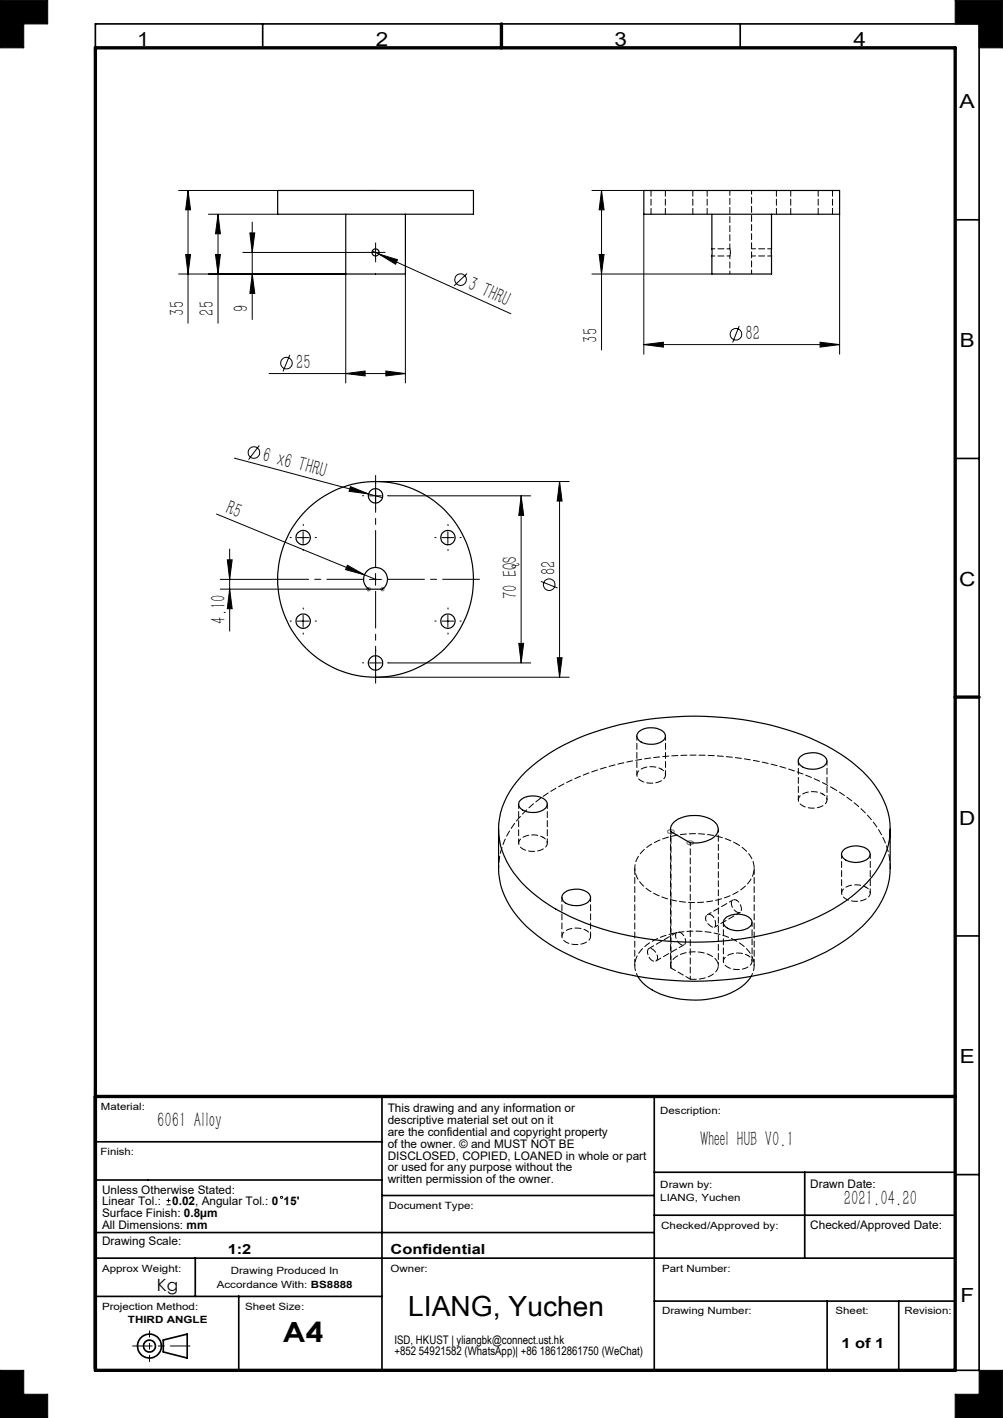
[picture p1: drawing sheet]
<svg xmlns="http://www.w3.org/2000/svg" width="210mm" height="297mm" viewBox="0 0 210 297" stroke-linecap="round" stroke-linejoin="round" font-family="sans-serif">
<g fill="none" stroke="#000" stroke-width=".35">
<path d="M20 10v-5h185v282h-5M55 5v5M155 5v5M200 46h5M200 96h5M200 196h5M20 239.1h60M80 229.7v57M137 229.7v57M20 258.2h117M20 247.2h60M80 250.4h57"/>
<path d="M137 254.5h63M137 245.5h63M168.5 245.5v18M200 246h5M20 271.5h60M20 263.5h180M40.9 263.5v8M50 271.5v15.2M137 272.5h63M173.2 272.5v14.5M188.2 272.5v14.5M34.2 280.7l5-1.3v5l-5-1.2z"/>
<circle cx="31.3" cy="281.9" r="1.25"/>
<circle cx="31.3" cy="281.9" r="2.5"/>
</g>
<path d="M27.8 281.9h12" fill="none" stroke="#000" stroke-width=".21" stroke-dasharray="30.5 1.3 1.3 1.3" stroke-dashoffset="26.4"/>
<path d="M31.3 278.7v6.5" fill="none" stroke="#000" stroke-width=".21" stroke-dasharray="30.5 1.3 1.3 1.3" stroke-dashoffset="29.2"/>
<g fill="none" stroke="#000" stroke-width=".21">
<path d="M0 0h10v5h-5v5h-5zM200 0h10v10h-5v-5h-5zM37.4 39.9h20.7M39.4 39.9l.5 4.1h-1zM39.4 39.9v27.8M123.9 39.9h10.9M125.9 39.9l.6 4.1h-1.1zM125.9 39.9v33.4M37.4 57.4h35v22.8M38.9 53.3h1l-.5 4.1zM43.6 44.9h14.5M45.1 53.3h1l-.5 4.1z"/>
<path d="M45.6 44.9v22.8M45.6 44.9l.5 4.1h-1zM50.8 52.9h25.8M52.3 48.8h1l-.5 4.1zM52.8 46.5v20.4M52.8 57.4l.5 4.1h-1zM77.4 52.9h2.5M77.9 52.6l1.4 .6M78.6 51.6v2.5M79.3 53.2l3.9 1.2-.4 .9zM79.3 53.2l27.7 12.5M84.9 57.4v22.8"/>
<path d="M97.8 57.3l-2.7 2.6M123.9 57.4h25.1M125.4 53.3h1.1l-.6 4.1zM134.8 44.9v29.3M175.8 44.9v29.3M56.3 78.2h28.6M60.7 74.3l-1.4 3.5M72.4 78.2l4-.5v1zM80.8 77.7l4.1 .5-4.1 .5zM134.8 72.2l4.1-.5v1zM134.8 72.2h41M154.8 68.3l-1.4 3.5"/>
<path d="M171.7 71.7l4.1 .5-4.1 .5zM49.1 96l28.1 7.5M54.3 93.3l-2.3 3M45.3 107.7l31 12.7M47.6 117.3h1l-.5 4.1zM48.1 115v17.2M62.2 112.6h2.5M63.5 111.4v2.4M72.7 118.4l3.6 2-3.9-1.1zM73.4 101.9l3.8 1.6-4.1-.6zM77.2 103.5l2.9 .7M77.4 103.9h2.5"/>
<path d="M78.6 102.6v2.5M78.6 100.9h40.6M81.4 103.9h29.7M92.5 112.6h2.5M93.8 111.4v2.4M109.1 103.9v34.9M109.1 103.9l.5 4h-1zM117.2 100.9l.5 4h-1zM117.2 100.9v40.9M46.1 123.4h31.1M46.1 121.4h10.8M48.1 123.4l.5 4.1h-1z"/>
<path d="M62.2 130.1h2.5M63.5 128.9v2.4M76.3 120.4l2.3 1M77.4 121.4h2.5M77.4 138.8h2.5M78.6 120.1v2.5M78.6 137.6v2.5M81.4 138.8h29.7M92.5 130.1h2.5M93.8 128.9v2.4M108.6 134.8h1l-.5 4zM113.2 121.8l3.5 1.4"/>
<path d="M116.7 137.8h1l-.5 4zM78.6 141.8h40.6M34.9 252.3h.8M34.9 251.5h.8M35.3 251v.9M0 287h5v5h5v5h-10zM205 287h5v10h-10v-5h5z"/>
<circle cx="96.4" cy="58.6" r="1.21"/>
<circle cx="60" cy="76.1" r="1.21"/>
<circle cx="154.1" cy="70" r="1.2"/>
<circle cx="53.2" cy="94.8" r="1.2"/>
<circle cx="115" cy="122.5" r="1.21"/>
<circle cx="58.9" cy="250.8" r=".22"/>
</g>
<path d="M20 10h180v277h-180zM105 5v5M200 146h5M20 229.7h180" fill="none" stroke="#000" stroke-width=".7"/>
<path d="M0 0v10h5v-5h5v-5zM0 287v10h10v-5h-5v-5zM205 287v5h-5v5h10v-10zM200 0v5h5v5h5v-10z" fill-rule="evenodd" fill="#000"/>
<g fill="none" stroke="#808080" stroke-width=".25">
<path d="M139.9 174a.77 .77 0 0 1 1.2 .3 .78 .78 0 0 1-1.3-.2zM143.9 176.4a.74 .74 0 0 1 .7-.3 .74 .74 0 0 1 .6 .5 .79 .79 0 0 1-1.4-.1z"/>
<circle cx="77.2" cy="123.4" r=".36"/>
<circle cx="80.1" cy="123.4" r=".34"/>
</g>
<g fill="none" stroke="#000" stroke-width=".21" stroke-dasharray="30.5 1.3 1.3 1.3">
<path d="M77.4 52.9h-.8M78.6 51.6v-.7M78.6 54.1v.8M79.9 52.9h.7M61 112.6h-.3M63.5 110.1v-.3M63.5 115.1v.2M66 112.6h.2M76.1 103.8h-.2M78.6 101.3v-.2M78.6 106.3v.3M81.1 103.8h.3"/>
<path d="M91.3 112.6h-.2M93.8 110.1v-.3M93.8 115.1v.2M96.3 112.6h.3M61 130.1h-.3M63.5 127.6v-.3M63.5 132.6v.2M66 130.1h.2M76.1 138.8h-.2M78.6 136.3v-.2M81.1 138.8h.3M91.3 130.1h-.2"/>
<path d="M93.8 127.6v-.3M93.8 132.6v.2M96.3 130.1h.3M78.6 141.3v.3"/>
</g>
<path d="M78.6 118.8v-19.2M76.1 121.3h-19.2M78.6 123.8v19.3M81.1 121.3h19.3" fill="none" stroke="#000" stroke-width=".21" stroke-dasharray="30.5 1.3 1.3 1.3" stroke-dashoffset="22.8"/>
<g fill="#000">
<path d="M79.3 53.2l3.9 1.2-.4 .9zM73.4 101.9l3.8 1.6-4.1-.6zM72.7 118.4l3.6 2-3.9-1.1z"/>
<path d="M38.9 53.3h1l-.5 4.1zM39.4 39.9l.5 4.1h-1zM45.1 53.3h1l-.5 4.1zM45.6 44.9l.5 4.1h-1zM48.1 123.4l.5 4.1h-1zM47.6 117.3h1l-.5 4.1zM125.4 53.3h1.1l-.6 4.1zM125.9 39.9l.6 4.1h-1.1z"/>
<path d="M52.3 48.8h1l-.5 4.1zM52.8 57.4l.5 4.1h-1zM117.2 100.9l.5 4h-1zM116.7 137.8h1l-.5 4zM109.1 103.9l.5 4h-1zM108.6 134.8h1l-.5 4z"/>
<path d="M80.8 77.7l4.1 .5-4.1 .5zM72.4 78.2l4-.5v1z"/>
<path d="M134.8 72.2l4.1-.5v1zM171.7 71.7l4.1 .5-4.1 .5z"/>
</g>
<g fill="none" stroke="#000" stroke-width=".25">
<path d="M58.1 39.9h41v5h-41zM134.8 39.9h41v5h-41zM72.4 44.9v12.5h12.5v-12.5M149 44.9v12.5h12.5v-12.5M76.8 119.7a2.49 2.49 0 0 1 3.7 0 2.49 2.49 0 0 1-.5 3.7h-2.8a2.47 2.47 0 0 1-.4-3.7zM133.7 153.3a4.2 4.2 0 0 1 5.4 .2 1.29 1.29 0 0 1-.8 2 4.3 4.3 0 0 1-4.7-.6 1.07 1.07 0 0 1 .1-1.6zM167.5 158.5a4.2 4.2 0 0 1 5.4 .2 1.48 1.48 0 0 1-1.3 2.2 3.8 3.8 0 0 1-4.4-1.1 1.09 1.09 0 0 1 .3-1.3zM104.4 173.7v8.2a17.6 17.6 0 0 0 6.9 13.1 46.1 46.1 0 0 0 22.2 9.5 65.3 65.3 0 0 0 37.9-4.4 29.3 29.3 0 0 0 12.6-10.3 14.8 14.8 0 0 0 2.4-7.9v-8.2M109 167.6a4.2 4.2 0 0 1 5.3 .1 1.33 1.33 0 0 1-.8 2.1 4.3 4.3 0 0 1-4.7-.6 1.12 1.12 0 0 1 .2-1.6zM110.2 161.5a41.3 41.3 0 0 1 17.6-9.2 67.3 67.3 0 0 1 42 2.4 30.4 30.4 0 0 1 14.2 11 14.6 14.6 0 0 1-.7 17 32.6 32.6 0 0 1-15.1 10.7 66.7 66.7 0 0 1-47.2-.7 30.3 30.3 0 0 1-14.2-11.1 14.7 14.7 0 0 1 1.5-18.1zM141.1 172.2a7.2 7.2 0 0 1 8.7 .1 1.9 1.9 0 0 1-.4 3.1 7.1 7.1 0 0 1-4.9 1.1l-4-2.3a1.8 1.8 0 0 1 .6-2zM176.6 178.1a4.1 4.1 0 0 1 5.3 .1 1.46 1.46 0 0 1-1.2 2.2 3.8 3.8 0 0 1-4.4-1.1 1.06 1.06 0 0 1 .3-1.2z"/>
<path d="M118 187.1a4.2 4.2 0 0 1 5.4 .2 1.48 1.48 0 0 1-1.3 2.2 4.2 4.2 0 0 1-4.2-.8 1.15 1.15 0 0 1 .1-1.6zM151.8 192.4a4 4 0 0 1 5.6 .4 1.54 1.54 0 0 1-1.5 1.9 3.9 3.9 0 0 1-4.4-1.1 1.15 1.15 0 0 1 .3-1.2zM133.5 204.5a11 11 0 0 0 7.8 4.6 18.6 18.6 0 0 0 14-2.5l1.2-1.1 .8-1"/>
<circle cx="78.6" cy="52.9" r=".75"/>
<circle cx="63.5" cy="112.6" r="1.5"/>
<circle cx="78.6" cy="103.8" r="1.5"/>
<circle cx="93.8" cy="112.6" r="1.5"/>
<circle cx="63.5" cy="130.1" r="1.51"/>
<circle cx="78.6" cy="121.3" r="20.5"/>
<circle cx="78.6" cy="138.9" r="1.51"/>
<circle cx="93.8" cy="130.1" r="1.51"/>
</g>
<g fill="none" stroke="#000" stroke-width=".21" stroke-dasharray="1.3 .6">
<path d="M136.3 39.9v5M145.1 39.9v5M162.6 39.9v5M171.3 39.9v5M139.3 44.9v-5M148.1 44.9v-5M152.9 52.9h.1M161.5 52.8v.2M165.6 44.9v-5M174.3 44.9v-5M132.9 181.8v20.4M144.5 205.1a6.1 6.1 0 0 0 5.6-1.9 2.12 2.12 0 0 0-1.2-3 7.5 7.5 0 0 0-7.8 .6 1.95 1.95 0 0 0-.6 1.9"/>
<path d="M157.9 202.2v-20.4"/>
</g>
<path d="M157.4 39.9v17.5M154.2 176.7a6.3 6.3 0 0 1 3.7 5.3 6.4 6.4 0 0 1-4.1 5.2 19.3 19.3 0 0 1-18-.7 5.2 5.2 0 0 1-2.6-6.1 9.4 9.4 0 0 1 6.5-5 19.8 19.8 0 0 1 14.5 1.3" fill="none" stroke="#000" stroke-width=".21" stroke-dasharray="1.3 .6" stroke-dashoffset=".5"/>
<g fill="none" stroke="#000" stroke-width=".21" stroke-dasharray="1.3 .6" stroke-dashoffset=".4">
<path d="M152.8 52.1l.1 .8M152.9 52.9l-.1 .7M157.4 53.6h4.2M161.6 52.1h-4.2M133.3 154.1v8.2M167.2 159.4v8.1M108.6 168.4v8.2M114.6 176.6v-8.2M139.3 162.3v-8.2M173.2 167.5v-8.1M176.2 178.9v8.2M117.7 187.9v8.2"/>
<path d="M123.7 196.1v-8.2M149.6 194.2l5.4-3.1M151.5 193.2v8.1M153.5 188.5l-5.4 3.1M182.2 187.1v-8.2M157.5 201.3v-8.1"/>
</g>
<g fill="none" stroke="#000" stroke-width=".21" stroke-dasharray="1.3 .6" stroke-dashoffset=".7">
<path d="M149.1 53.6h3.7M152.8 53.6v3.8M152.8 52.1h-3.7M113.7 175.4a4.2 4.2 0 0 0-5 .6 1.41 1.41 0 0 0 1.2 2 4.1 4.1 0 0 0 4.5-.9 1.28 1.28 0 0 0-.7-1.7M138.5 161.1a4.2 4.2 0 0 0-5 .7 1.41 1.41 0 0 0 1.1 1.9 4.1 4.1 0 0 0 4.6-.8 1.28 1.28 0 0 0-.7-1.8M172.3 166.3a4.2 4.2 0 0 0-5 .7 1.41 1.41 0 0 0 1.2 2 4.1 4.1 0 0 0 4.5-.9 1.28 1.28 0 0 0-.7-1.8M104.4 181.8a17.6 17.6 0 0 1 6.9-13.1 46.6 46.6 0 0 1 22.2-9.5 65.6 65.6 0 0 1 37.9 4.3l3 1.6M122.8 194.9a4.2 4.2 0 0 0-5 .7 1.41 1.41 0 0 0 1.2 1.9 4.1 4.1 0 0 0 4.5-.8 1.28 1.28 0 0 0-.7-1.8M135.6 199.3l.2-.6a1.65 1.65 0 0 1 1.9 1.7 .78 .78 0 0 1-.5 .9 .78 .78 0 0 1-1-.4l-.5-.8-.1-.8M141.4 196a.71 .71 0 0 1 .5-.8 .71 .71 0 0 1 .9 .3 1.68 1.68 0 0 1 .5 2.4 1.73 1.73 0 0 1-1.9-1.9M147.7 192.3a2.17 2.17 0 0 0 1.9 1.9 1.99 1.99 0 0 0-1-2.7 .78 .78 0 0 0-.9 .8M154.2 188.6a.8 .8 0 0 0-1 .1 .8 .8 0 0 0 0 1.1 1.56 1.56 0 0 0 1.8 1.3 1.96 1.96 0 0 0-.8-2.5"/>
<path d="M181.3 185.8a4.2 4.2 0 0 0-4.9 .7 1.41 1.41 0 0 0 1.1 2 4.1 4.1 0 0 0 4.6-.9 1.28 1.28 0 0 0-.8-1.8M156.6 200.1a4.2 4.2 0 0 0-5 .7 1.41 1.41 0 0 0 1.2 2 4.1 4.1 0 0 0 4.5-.9 1.28 1.28 0 0 0-.7-1.8"/>
</g>
<path d="M152.8 39.9v12.2M140.5 202.7l4 2.4" fill="none" stroke="#000" stroke-width=".21" stroke-dasharray="1.3 .6" stroke-dashoffset=".2"/>
<path d="M174.4 165.1a23.8 23.8 0 0 1 11.2 12.1 14.1 14.1 0 0 1 .8 4.6" fill="none" stroke="#000" stroke-width=".21" stroke-dasharray="1.3 .6" stroke-dashoffset=".3"/>
<path d="M140.4 173.7v28.5M140.5 174.2v28.5M144.5 176.5v28.6M150.4 202.2v-28.5M157.3 204.5a4.8 4.8 0 0 0-1.6-6.4 18.3 18.3 0 0 0-15-2.6 10.8 10.8 0 0 0-7.3 4.7 4.4 4.4 0 0 0 .1 4.3" fill="none" stroke="#000" stroke-width=".21" stroke-dasharray="1.3 .6" stroke-dashoffset=".6"/>
<path d="M141.8 195.3l-6 3.4M137.3 201.3l6-3.4" fill="none" stroke="#000" stroke-width=".21" stroke-dasharray="1.3 .6" stroke-dashoffset=".1"/>
<g font-size="5.8">
<text x="85.5" y="275.6">LIANG, Yuchen</text>
<text x="59.2" y="281.2">A4</text>
</g>
<g font-size="4.4">
<text x="52" y="65.4" transform="rotate(-90 52 65.4)">9</text>
<text x="97.7" y="60.6" transform="rotate(24 97.7 60.6)">3 THRU</text>
<text x="38.5" y="66.1" transform="rotate(-90 38.5 66.1)">35</text>
<text x="44.8" y="66.1" transform="rotate(-90 44.8 66.1)">25</text>
<text x="125.1" y="71.7" transform="rotate(-90 125.1 71.7)">35</text>
<text x="156.1" y="71.3">82</text>
<text x="62" y="77.3">25</text>
<text x="54.8" y="96.6" transform="rotate(15 54.8 96.6)">6 x6 THRU</text>
<text x="47.1" y="107.4" transform="rotate(22 47.1 107.4)">R5</text>
<text x="108.3" y="125.5" transform="rotate(-90 108.3 125.5)">70 EQS</text>
<text x="116.3" y="120.4" transform="rotate(-90 116.3 120.4)">82</text>
<text x="47.2" y="130.6" transform="rotate(-90 47.2 130.6)">4.10</text>
<text x="32.9" y="236.1">6061 Alloy</text>
<text x="146.6" y="239.9">Wheel HUB V0.1</text>
<text x="176.6" y="252.3">2021.04.20</text>
</g>
<g font-size="4.1">
<text x="28.8" y="9.7">1</text>
<text x="78.7" y="9.7">2</text>
<text x="128.7" y="9.7">3</text>
<text x="178.7" y="9.7">4</text>
<text x="200.9" y="22.7">A</text>
<text x="200.9" y="72.7">B</text>
<text x="200.8" y="122.7">C</text>
<text x="200.8" y="172.7">D</text>
<text x="200.9" y="222.7">E</text>
<text x="201.1" y="272.7">F</text>
</g>
<text font-size="3.5" x="32.8" y="270.4">Kg</text>
<g font-size="2.9">
<text x="47.7" y="262.7">1:2</text>
<text x="81.8" y="262.6">Confidential</text>
<text x="176.2" y="282.3">1 of 1</text>
</g>
<g font-size="2.5">
<text x="81.2" y="233">This drawing and any information or</text>
<text x="81.2" y="235.4">descriptive material set out on it</text>
<text x="81.2" y="237.9">are the confidential and copyright property</text>
<text x="81.2" y="242.9">DISCLOSED, COPIED, LOANED in whole or part</text>
<text x="81.2" y="245.3">or used for any purpose without the</text>
<text x="81.2" y="240.4">of the owner. © and MUST NOT BE</text>
<text x="21.4" y="250">Unless Otherwise Stated:</text>
<text x="81.2" y="247.8">written permission of the owner.</text>
<text x="169.6" y="248.8">Drawn Date:</text>
<text x="21.4" y="252.5">Linear Tol.:</text>
<text x="21.4" y="254.9">Surface Finish: 0.8µm</text>
<text x="21.4" y="257.4">All Dimensions: mm</text>
<text x="36.1" y="252.5">0.02, Angular Tol.: 0</text>
<text x="59.4" y="252.5">15'</text>
<text x="169.6" y="257.4">Checked/Approved Date:</text>
<text x="21.4" y="260.8">Drawing Scale:</text>
<text x="82.6" y="281.4">ISD, HKUST | yliangbk@connect.ust.hk</text>
<text x="82.6" y="283.9">+852 54921582 (WhatsApp)| +86 18612861750 (WeChat)</text>
</g>
<g font-size="2.1">
<text x="21.1" y="232.6">Material:</text>
<text x="138.3" y="233.3">Description:</text>
<text x="21.1" y="241.9">Finish:</text>
<text x="138.3" y="248.8">Drawn by:</text>
<text x="138.3" y="251.6">LIANG, Yuchen</text>
<text x="81.4" y="253.2">Document Type:</text>
<text x="138.4" y="257.4">Checked/Approved by:</text>
<text x="21.4" y="266.4">Approx Weight:</text>
<text x="45.4" y="269.7">Accordance With: BS8888</text>
<text x="48.3" y="266.9">Drawing Produced In</text>
<text x="81.8" y="266.4">Owner:</text>
<text x="138.6" y="266.4">Part Number:</text>
<text x="21.4" y="274.4">Projection Method:</text>
<text x="51.3" y="274.3">Sheet Size:</text>
<text x="138.6" y="275.2">Drawing Number:</text>
<text x="174.9" y="275.2">Sheet:</text>
<text x="189.4" y="275.2">Revision:</text>
<text x="26.8" y="277.2">THIRD ANGLE</text>
</g>
</svg>
